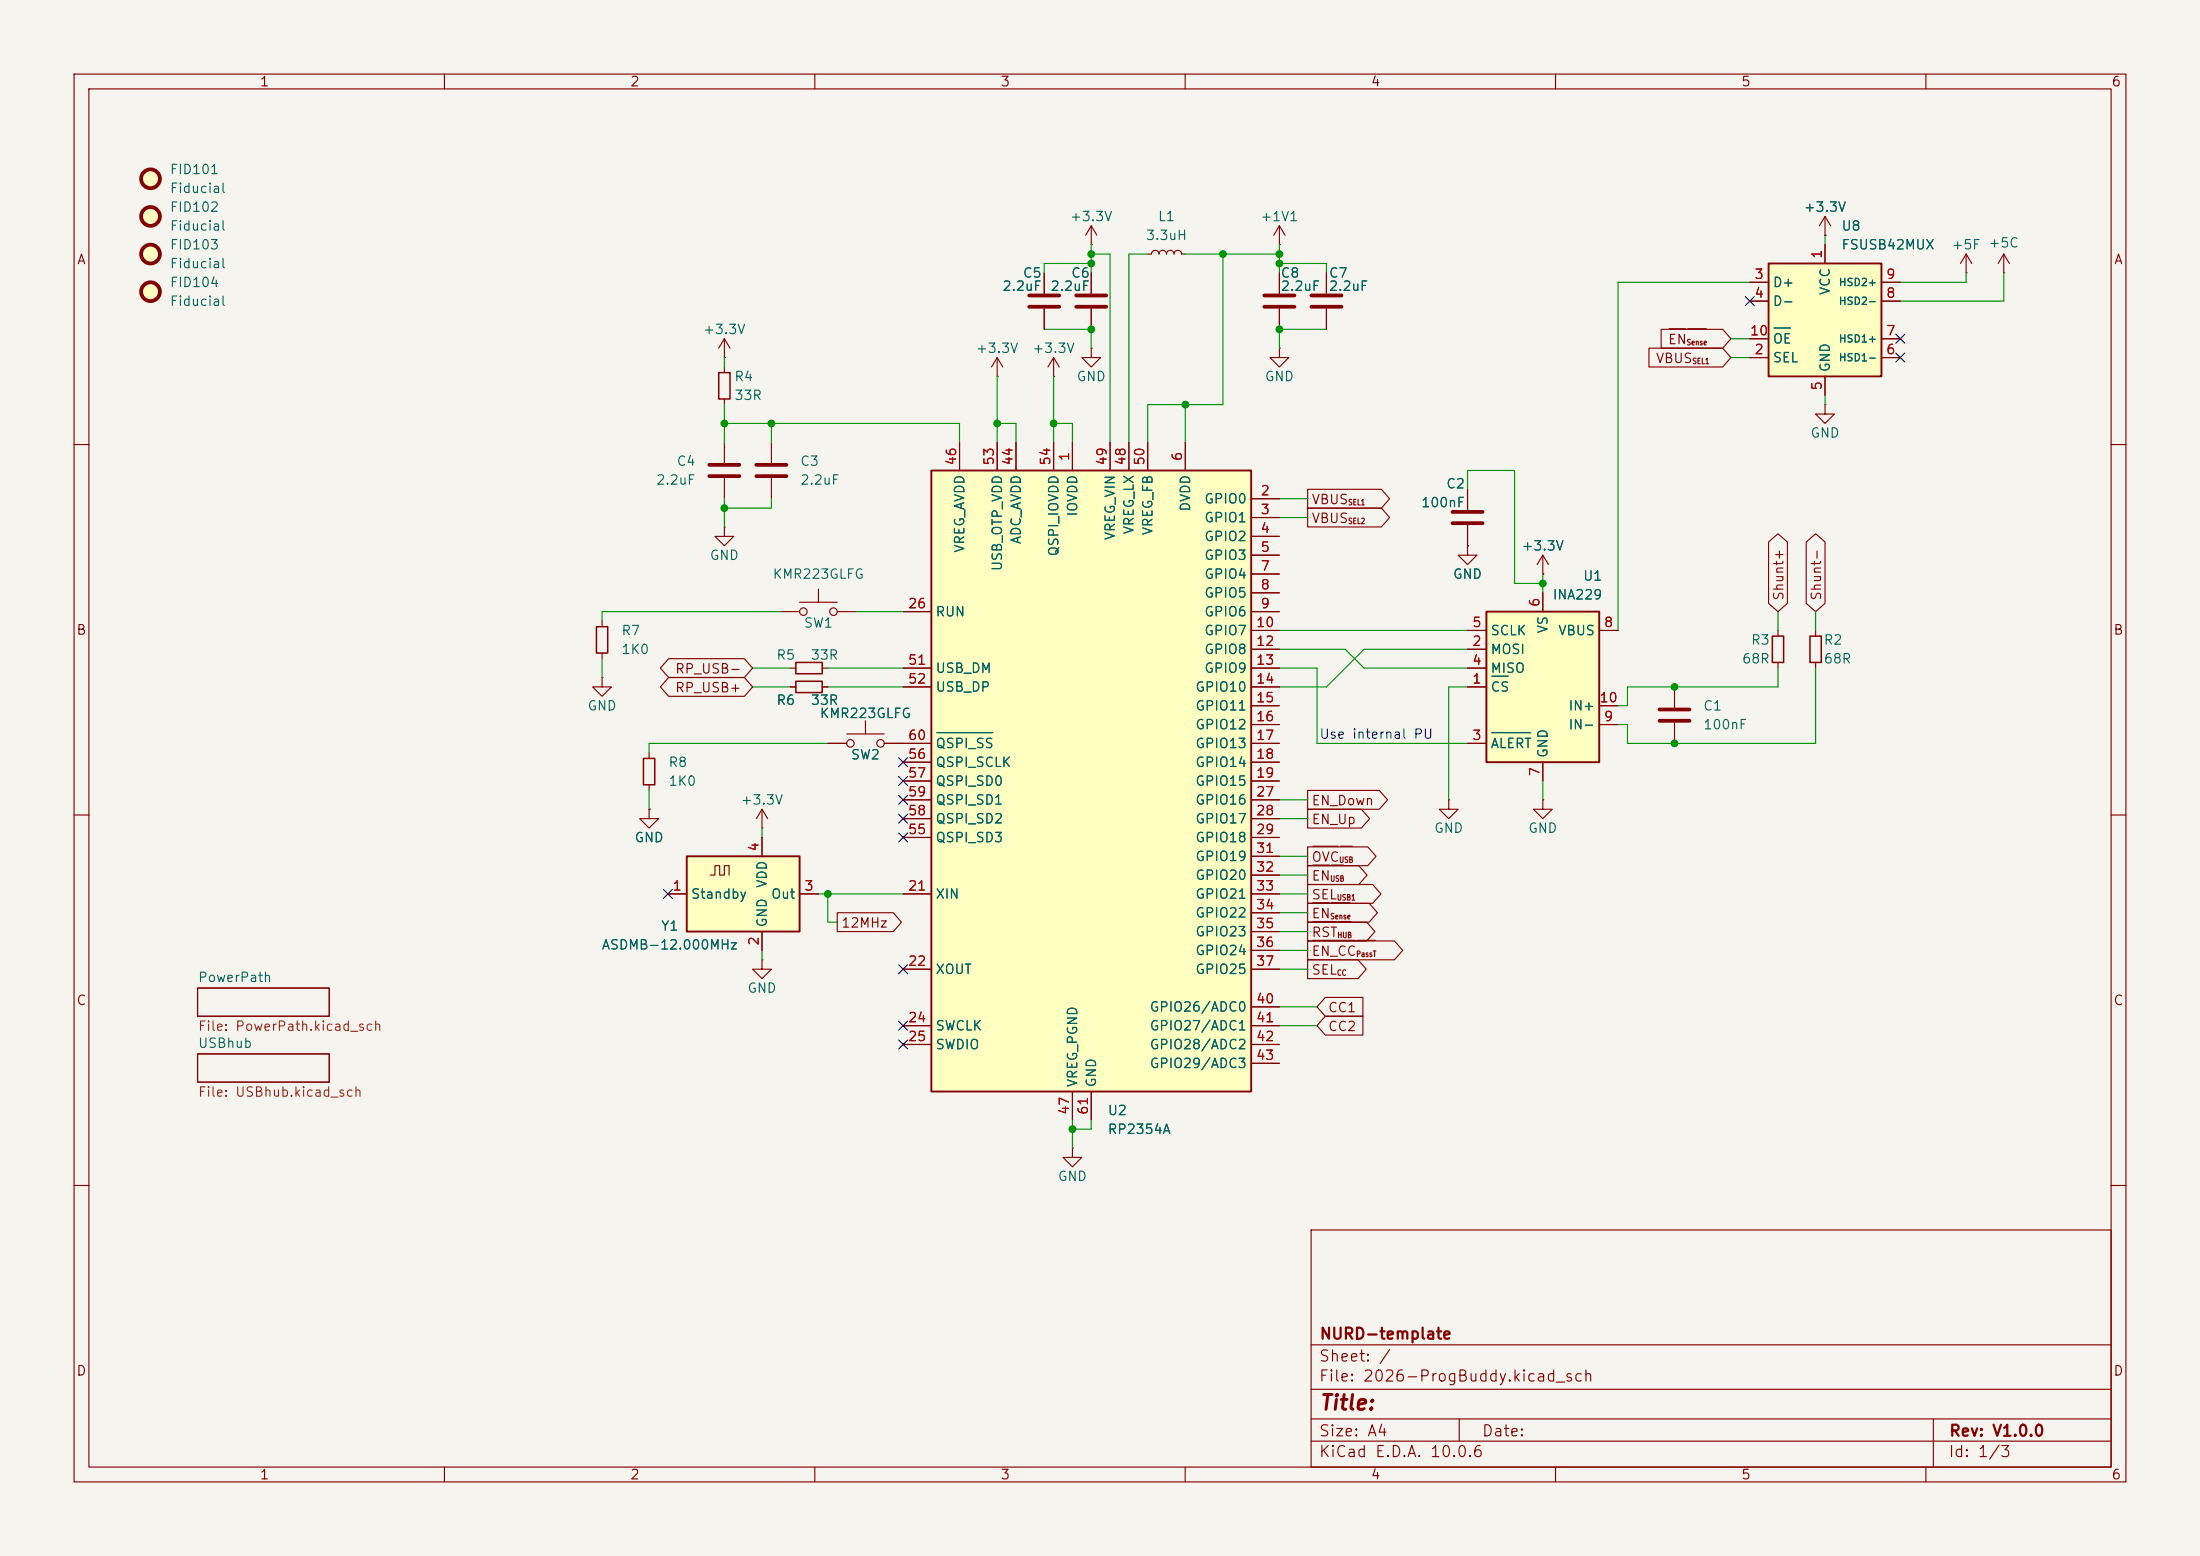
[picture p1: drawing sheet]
<svg xmlns="http://www.w3.org/2000/svg" width="297mm" height="210mm" viewBox="0 0 297 210" stroke-linecap="round" stroke-linejoin="round" font-family="sans-serif">
<path d="M0 0h297v210h-297z" fill="#f5f4ef" stroke="#f5f4ef" stroke-width=".14"/>
<g fill="none" stroke="#840000" stroke-width=".15">
<path d="M10 10h277v190h-277zM12 12h273v186h-273zM60 10v2M110 10v2M160 10v2M210 10v2M260 10v2M141 36.8v2.8M147.3 36.8v2.8M172.7 33h.1M172.7 30.5l-.7 1.3M172.7 30.5l.8 1.3"/>
<path d="M172.7 30.5v2.5M246.4 31.8h.1M246.4 29.2l-.8 1.3M246.4 29.2l.7 1.3M246.4 29.2v2.6M265.4 36.8h.1M265.4 34.3l-.7 1.3M265.4 34.3l.8 1.3M265.4 34.3v2.5M270.5 36.8h.1M270.5 34.3l-.8 1.3M270.5 34.3l.8 1.3"/>
<path d="M270.5 34.3v2.5M141 41.7v2.8M142.2 50.8h.1M142.2 48.3l-.7 1.2M142.2 48.3l.8 1.2M142.2 48.3v2.5M147.3 47v1.3h1.3l-1.3 1.2-1.3-1.2h1.3M147.3 47h.1M147.3 41.7v2.8M246.4 54.6v1.3h1.2l-1.2 1.3-1.3-1.3h1.3M246.4 54.6h.1M10 60h2"/>
<path d="M285 60h2M226.1 92.7v2.8M226.1 97.5v2.8M240 85.1v.8M240 89.4v.8M245.1 85.1v.8M245.1 89.4v.8M10 110h2M285 110h2M26.7 133.4h17.7v3.8h-17.7zM26.7 142.2h17.7v3.9h-17.7zM10 160h2"/>
<path d="M177 166h108v32h-108zM285 160h2M60 198v2M110 198v2M160 198v2M177 194.5h108M177 191.5h108M177 187.5h108M177 181.5h108M197 191.5v3M210 198v2M260 198v2"/>
<path d="M261 191.5v6.5"/>
</g>
<path d="M239.3 85.9h1.5v3.5h-1.5zM244.3 85.9h1.6v3.5h-1.6z" fill="none" stroke="#840000" stroke-width=".2"/>
<path d="M138.9 39.9h4.1M145.3 39.9h4.1M138.9 41.4h4.1M145.3 41.4h4.1M224 95.8h4.1M224 97.3h4.1" fill="none" stroke="#840000" stroke-width=".51"/>
<path d="M200.7 82.6h15.2v20.3h-15.2z" fill="#ffffc2"/>
<path d="M200.7 82.6h15.2v20.3h-15.2z" fill="none" stroke="#840000" stroke-width=".25"/>
<g fill="none" stroke="#840000" stroke-width=".15">
<path d="M147.3 33h.1M147.3 30.5l-.7 1.3M147.3 30.5l.8 1.3M147.3 30.5v2.5M154.9 34.3h.5a.51 .51 0 0 1 .6-.5 .51 .51 0 0 1 .5 .5 .51 .51 0 0 1 .5-.5 .51 .51 0 0 1 .5 .5 .51 .51 0 0 1 .5-.5 .51 .51 0 0 1 .5 .5 .51 .51 0 0 1 .5-.5 .51 .51 0 0 1 .5 .5h.5M134.6 50.8h.1M134.6 48.3l-.7 1.2M134.6 48.3l.8 1.2M134.6 48.3v2.5M198.1 92.7h2.6M198.1 87.6h2.6M198.1 90.2h2.6"/>
<path d="M198.1 85.1h2.6M208.3 80v2.6M215.9 85.1h2.5M215.9 97.8h2.5M215.9 95.3h2.5M198.1 100.3h2.6M208.3 108v1.2h1.2l-1.2 1.3-1.3-1.3h1.3M208.3 108h.1M208.3 102.9v2.5"/>
</g>
<path d="M201.4 91.3h2.2M201.4 98.9h5.2" fill="none" stroke="#006464" stroke-width=".15"/>
<path d="M238.8 35.6h15.2v15.2h-15.2z" fill="#ffffc2"/>
<path d="M238.8 35.6h15.2v15.2h-15.2z" fill="none" stroke="#840000" stroke-width=".25"/>
<g fill="none" stroke="#840000" stroke-width=".15">
<path d="M236.2 38.1h2.6M246.4 33v2.6M254 38.1h2.5M97.8 59.7v2.8M236.2 48.3h2.6M236.2 40.6h2.6M236.2 45.7h2.6M246.4 50.8v2.5M254 48.3h2.5M254 40.6h2.5M254 45.7h2.5M97.8 71.1v1.3h1.3l-1.3 1.3-1.3-1.3h1.3"/>
<path d="M97.8 71.1h.1M97.8 64.5v2.8M110.5 79.5v1.8M81.3 91.4v1.3h1.2l-1.2 1.3-1.3-1.3h1.3M81.3 91.4h.1M105.4 82.6h2.5M107.9 81.3h5.1M113 82.6h2.6"/>
<circle cx="108.5" cy="82.6" r=".51"/>
<circle cx="112.5" cy="82.6" r=".51"/>
</g>
<path d="M239.5 44.3h2.2" fill="none" stroke="#006464" stroke-width=".15"/>
<path d="M95.8 62.7h4M95.8 64.3h4" fill="none" stroke="#840000" stroke-width=".51"/>
<path d="M125.7 63.5h43.2v83.8h-43.2z" fill="#ffffc2"/>
<path d="M125.7 63.5h43.2v83.8h-43.2z" fill="none" stroke="#840000" stroke-width=".25"/>
<g fill="none" stroke="#840000" stroke-width=".15">
<path d="M104.1 59.7v2.8M129.5 59.7v3.8M134.6 59.7v3.8M137.2 59.7v3.8M142.2 59.7v3.8M144.8 59.7v3.8M149.9 59.7v3.8M152.4 59.7v3.8M154.9 59.7v3.8M160 59.7v3.8M104.1 64.5v2.8M168.9 67.3h3.8"/>
<path d="M168.9 69.9h3.8M168.9 72.4h3.8M168.9 74.9h3.8M168.9 77.5h3.8M121.9 82.6h3.8M121.9 90.2h3.8M121.9 92.7h3.8M168.9 80h3.8M168.9 82.6h3.8M168.9 85.1h3.8M168.9 87.6h3.8M168.9 90.2h3.8"/>
<path d="M168.9 92.7h3.8M168.9 95.3h3.8M168.9 97.8h3.8M102.9 111.8h.1M102.9 109.2l-.8 1.3M102.9 109.2l.7 1.3M102.9 109.2v2.6M121.9 100.3h3.8M121.9 102.9h3.8M121.9 105.4h3.8M121.9 108h3.8M121.9 110.5h3.8"/>
<path d="M121.9 113h3.8M168.9 100.3h3.8M168.9 102.9h3.8M168.9 105.4h3.8M168.9 108h3.8M168.9 110.5h3.8M168.9 113h3.8M168.9 115.6h3.8M168.9 118.1h3.8M102.9 129.5v1.3h1.2l-1.2 1.3-1.3-1.3h1.3M102.9 129.5h.1M121.9 120.7h3.8"/>
<path d="M121.9 130.8h3.8M121.9 138.4h3.8M168.9 120.7h3.8M168.9 130.8h3.8M168.9 138.4h3.8M168.9 123.2h3.8M168.9 125.7h3.8M168.9 128.3h3.8M168.9 135.9h3.8M121.9 141h3.8M144.8 147.3v3.8M147.3 147.3v3.8"/>
<path d="M168.9 141h3.8M168.9 143.5h3.8"/>
</g>
<path d="M126.5 98.9h7.5" fill="none" stroke="#006464" stroke-width=".15"/>
<path d="M102.1 62.7h4.1M102.1 64.3h4.1" fill="none" stroke="#840000" stroke-width=".51"/>
<path d="M92.7 115.6h15.2v10.1h-15.2z" fill="#ffffc2"/>
<path d="M92.7 115.6h15.2v10.1h-15.2z" fill="none" stroke="#840000" stroke-width=".25"/>
<g fill="none" stroke="#840000" stroke-width=".15">
<path d="M141 36.8v2.8M147.3 36.8v2.8M172.7 36.8v2.8M179.1 36.8v2.8M236.2 38.1h2.6M246.4 31.8h.1M246.4 33v2.6M254 38.1h2.5M97.8 48.3h.1M97.8 45.7l-.8 1.3M97.8 45.7l.8 1.3M97.8 45.7v2.6"/>
<path d="M97.8 49.5v.8M97.8 53.8v.8M129.5 59.7v3.8M134.6 59.7v3.8M137.2 59.7v3.8M141 41.7v2.8M142.2 59.7v3.8M144.8 59.7v3.8M147.3 41.7v2.8M149.9 59.7v3.8M152.4 59.7v3.8M154.9 59.7v3.8"/>
<path d="M160 59.7v3.8M172.7 47v1.3h-1.3l1.3 1.2 1.3-1.2h-1.3M172.7 47h.1M172.7 41.7v2.8M179.1 41.7v2.8M222.6 47h10l1.1 1.3-1.1 1.2h-10zM224.3 44.4h8.3l1.1 1.3-1.1 1.3h-8.3zM225.3 44.4h2.3M227.8 44.4h2.6M236.2 48.3h2.6M236.2 40.6h2.6M236.2 45.7h2.6"/>
<path d="M246.4 50.8v2.5M254 48.3h2.5M254 40.6h2.5M254 45.7h2.5M168.9 67.3h3.8M168.9 69.9h3.8M168.9 72.4h3.8M168.9 74.9h3.8M168.9 77.5h3.8M176.5 68.6h10l1.1 1.3-1.1 1.2h-10zM176.5 66h10l1.1 1.3-1.1 1.3h-10zM198.1 73.7v1.2h-1.3l1.3 1.3 1.3-1.3h-1.3"/>
<path d="M198.1 73.7h.1M198.1 66v2.8M198.1 70.9v2.8M208.3 77.5h.1M208.3 74.9l-.8 1.3M208.3 74.9l.7 1.3M208.3 74.9v2.6M238.8 73.2l1.2-1.2 1.3 1.2v8.2l-1.3 1.2-1.2-1.2zM243.8 73.2l1.3-1.2 1.3 1.2v8.2l-1.3 1.2-1.3-1.2zM81.3 83.8v.8M81.3 88.1v.8M90.3 88.9h10.2l1.1 1.3-1.1 1.2h-10.2l-1.1-1.2z"/>
<path d="M90.3 91.4h10.2l1.1 1.3-1.1 1.3h-10.2l-1.1-1.3zM106.7 90.2h.7M106.7 92.7h.7M111 90.2h.8M111 92.7h.8M114.3 99.1h5.1M116.8 97.3v1.8M121.9 90.2h3.8M121.9 92.7h3.8M121.9 82.6h3.8M168.9 90.2h3.8M168.9 92.7h3.8"/>
<path d="M168.9 80h3.8M168.9 82.6h3.8M168.9 85.1h3.8M168.9 87.6h3.8M168.9 95.3h3.8M168.9 97.8h3.8M198.1 90.2h2.6M198.1 92.7h2.6M198.1 85.1h2.6M198.1 87.6h2.6M208.3 80v2.6M215.9 85.1h2.5"/>
<path d="M215.9 95.3h2.5M215.9 97.8h2.5M87.6 109.2v1.3h1.3l-1.3 1.3-1.2-1.3h1.2M87.6 109.2h.1M87.6 101.6v.8M87.6 105.9v.8M95.9 118.1h.6v-1.3h.7v1.3h.6v-1.3h.6v1.3M102.9 113v2.6M111.8 100.3h2.5M119.4 100.3h6.3M121.9 102.9h3.8M121.9 105.4h3.8"/>
<path d="M121.9 108h3.8M121.9 110.5h3.8M121.9 113h3.8M168.9 100.3h3.8M168.9 102.9h3.8M168.9 105.4h3.8M168.9 108h3.8M168.9 110.5h3.8M168.9 113h3.8M168.9 115.6h3.8M168.9 118.1h3.8M176.5 109.2h7.3l1.1 1.3-1.1 1.3h-7.3z"/>
<path d="M176.5 114.3h8.2l1.1 1.3-1.1 1.2h-8.2zM176.5 106.7h9.7l1.1 1.3-1.1 1.2h-9.7zM176.5 119.4h8.8l1.1 1.3-1.1 1.2h-8.8zM176.5 116.8h6.9l1.2 1.3-1.2 1.3h-6.9zM177.2 114.2h3.5M177.2 116.8h2.3M179.7 116.8h1.7M180.9 114.2h1.7M195.6 108v1.2h1.2l-1.2 1.3-1.3-1.3h1.3M195.6 108h.1M198.1 100.3h2.6M208.3 102.9v2.5"/>
<path d="M90.2 120.7h2.5M102.9 125.7v2.6M107.9 120.7h2.6M113 123.2h7.6l1.1 1.3-1.1 1.2h-7.6zM121.9 120.7h3.8M121.9 130.8h3.8M121.9 138.4h3.8M168.9 120.7h3.8M168.9 130.8h3.8M168.9 138.4h3.8M168.9 123.2h3.8M168.9 125.7h3.8"/>
<path d="M168.9 128.3h3.8M168.9 135.9h3.8M176.5 129.5h6.8l1.1 1.3-1.1 1.3h-6.8zM176.5 121.9h8.3l1.2 1.3-1.2 1.3h-8.3zM176.5 124.5h8l1.1 1.2-1.1 1.3h-8zM176.5 127h11.8l1.1 1.3-1.1 1.2h-11.8zM177.2 121.8h2.3M177.2 124.4h3.2M177.2 126.9h5.8M178.9 134.6h5.1v2.6h-5.1l-1.1-1.3zM178.9 137.2h5.1v2.5h-5.1l-1.1-1.3zM179.7 121.8h2.5"/>
<path d="M180.7 124.4h1.7M183.2 126.9h2.5M121.9 141h3.8M144.8 154.9v1.3h1.2l-1.2 1.3-1.3-1.3h1.3M144.8 154.9h.1M144.8 147.3v3.8M147.3 147.3v3.8M168.9 141h3.8M168.9 143.5h3.8"/>
<circle cx="114.8" cy="100.3" r=".51"/>
<circle cx="118.9" cy="100.3" r=".51"/>
</g>
<path d="M97 50.3h1.6v3.5h-1.6zM80.5 84.6h1.5v3.5h-1.5zM107.4 89.4h3.6v1.5h-3.6zM107.4 91.9h3.6v1.6h-3.6zM86.9 102.4h1.5v3.5h-1.5z" fill="none" stroke="#840000" stroke-width=".2"/>
<g fill="none" stroke="#840000" stroke-width=".51">
<path d="M170.7 39.9h4.1M177 39.9h4.1M170.7 41.4h4.1M177 41.4h4.1M196.1 69.1h4.1M196.1 70.6h4.1"/>
<circle cx="20.3" cy="24.1" r="1.27"/>
<circle cx="20.3" cy="34.3" r="1.27"/>
<circle cx="20.3" cy="29.2" r="1.27"/>
<circle cx="20.3" cy="39.4" r="1.27"/>
</g>
<g fill="#ffffc2" stroke="#ffffc2" stroke-width=".14">
<circle cx="20.3" cy="29.2" r="1.27"/>
<circle cx="20.3" cy="39.4" r="1.27"/>
<circle cx="20.3" cy="34.3" r="1.27"/>
<circle cx="20.3" cy="24.1" r="1.27"/>
</g>
<g fill="none" stroke="#009600" stroke-width=".15">
<path d="M147.3 34.3h2.6v25.4M147.3 33v3.8M147.3 35.6h-6.3v1.2M154.9 34.3h-2.5v25.4M160 34.3h12.7M165.1 34.3v20.3h-10.2v5.1M172.7 35.6h6.4v1.2M172.7 33v3.8M236.2 38.1h-17.8v47M246.4 31.8v1.2M265.4 36.8v1.3h-8.9M270.5 36.8v3.8h-14"/>
<path d="M97.8 57.2h31.7v2.5M97.8 48.3v1.2M97.8 54.6v5.1M104.1 57.2v2.5M134.6 57.2h2.6v2.5M134.6 50.8v8.9M141 44.5h6.3v2.5M142.2 57.2h2.6v2.5M142.2 50.8v8.9M160 54.6v5.1M179.1 44.5h-6.4v2.5M233.7 45.7h2.5"/>
<path d="M233.7 48.3h2.5M246.4 53.3v1.3M97.8 67.3v3.8M104.1 67.3v1.3h-6.3M172.7 69.9h3.8M172.7 67.3h3.8M198.1 66v-2.5h6.4v15.2h3.8M208.3 77.5v2.5M81.3 88.9v2.5M101.6 92.7h5.1M101.6 90.2h5.1M105.4 82.6h-24.1v1.2"/>
<path d="M111.8 92.7h10.1M111.8 90.2h10.1M115.6 82.6h6.3M172.7 90.2h5.1v10.1h20.3M172.7 87.6h8.9l2.5 2.6h14M172.7 85.1h25.4M198.1 92.7h-2.5v15.3M198.1 87.6h-14l-5 5.1h-6.4M240 90.2v2.5h-20.3v2.6h-1.3M240 82.6v2.5M245.1 90.2v10.1h-25.4v-2.5h-1.3M245.1 82.6v2.5"/>
<path d="M87.6 106.7v2.5M102.9 111.8v1.2M111.8 100.3h-24.2v1.3M172.7 115.6h3.8M172.7 110.5h3.8M172.7 118.1h3.8M172.7 108h3.8M208.3 105.4v2.6M102.9 128.3v1.2M110.5 120.7h11.4M111.8 120.7v3.8h1.2M172.7 130.8h3.8"/>
<path d="M172.7 128.3h3.8M172.7 120.7h3.8M172.7 135.9h5.1M172.7 125.7h3.8M172.7 138.4h5.1M172.7 123.2h3.8M144.8 151.1v3.8M147.3 151.1v1.3h-2.5"/>
</g>
<g fill="none" stroke="#000084" stroke-width=".15">
<path d="M235.6 40l1.2 1.2M236.8 40l-1.2 1.2M255.9 45.1l1.2 1.2M255.9 47.7l1.2 1.2M257.1 45.1l-1.2 1.2M257.1 47.7l-1.2 1.2M121.3 109.9l1.2 1.2M121.3 104.8l1.2 1.2M121.3 107.3l1.2 1.3M121.3 112.4l1.2 1.2M121.3 102.3l1.2 1.2M122.5 109.9l-1.2 1.2"/>
<path d="M122.5 104.8l-1.2 1.2M122.5 107.3l-1.2 1.3M122.5 112.4l-1.2 1.2M122.5 102.3l-1.2 1.2M89.6 120l1.2 1.3M90.8 120l-1.2 1.3M121.3 137.8l1.2 1.2M121.3 130.2l1.2 1.2M122.5 137.8l-1.2 1.2M122.5 130.2l-1.2 1.2M121.3 140.4l1.2 1.2M122.5 140.4l-1.2 1.2"/>
</g>
<path d="M239.5 44.3h2.2M126.5 98.9h7.5M201.4 98.9h5.2M201.4 91.3h2.2" fill="none" stroke="#006464" stroke-width=".15"/>
<g fill="#009600" stroke="#009600" stroke-width=".14">
<circle cx="208.3" cy="78.7" r=".46"/>
<circle cx="172.7" cy="44.5" r=".46"/>
<circle cx="160" cy="54.6" r=".46"/>
<circle cx="142.2" cy="57.2" r=".46"/>
<circle cx="147.3" cy="34.3" r=".46"/>
<circle cx="147.3" cy="35.6" r=".46"/>
<circle cx="147.3" cy="44.5" r=".46"/>
<circle cx="172.7" cy="35.6" r=".46"/>
<circle cx="165.1" cy="34.3" r=".46"/>
<circle cx="172.7" cy="34.3" r=".46"/>
<circle cx="144.8" cy="152.4" r=".46"/>
<circle cx="111.8" cy="120.7" r=".46"/>
<circle cx="97.8" cy="68.6" r=".46"/>
<circle cx="226.1" cy="100.3" r=".46"/>
<circle cx="226.1" cy="92.7" r=".46"/>
<circle cx="104.1" cy="57.2" r=".46"/>
<circle cx="97.8" cy="57.2" r=".46"/>
<circle cx="134.6" cy="57.2" r=".46"/>
</g>
<text font-size="2" fill="#840000" x="178" y="190.8">Title:</text>
<g font-size="1.5" fill="#840000">
<text x="178" y="184.1">Sheet: /</text>
<text x="178" y="181.1">NURD-template</text>
<text x="178" y="186.8">File: 2026-ProgBuddy.kicad_sch</text>
<text x="178" y="197">KiCad E.D.A. 10.0.6</text>
<text x="178" y="194.2">Size: A4</text>
<text x="200" y="194.2">Date:</text>
<text x="263" y="197">Id: 1/3</text>
<text x="263" y="194.2">Rev: V1.0.0</text>
</g>
<g font-size="1.3" fill="#840000">
<text x="35" y="12">1</text>
<text x="85" y="12">2</text>
<text x="135" y="12">3</text>
<text x="185" y="12">4</text>
<text x="235" y="12">5</text>
<text x="285" y="12">6</text>
<text x="10.3" y="36">A</text>
<text x="285.3" y="36">A</text>
<text x="225.1" y="46.8">EN</text>
<text x="223.4" y="49.3">VBUS</text>
<text x="177" y="70.9">VBUS</text>
<text x="177" y="68.4">VBUS</text>
<text x="241.1" y="81.1" transform="rotate(-90 241.1 81.1)">Shunt+</text>
<text x="246.2" y="81.1" transform="rotate(-90 246.2 81.1)">Shunt-</text>
<text x="10.2" y="86">B</text>
<text x="285.2" y="86">B</text>
<text x="91.1" y="91.2">RP_USB-</text>
<text x="91.1" y="93.8">RP_USB+</text>
<text x="177" y="111.5">EN_Up</text>
<text x="177" y="109">EN_Down</text>
<text x="177" y="116.6">OVC</text>
<text x="177" y="119.2">EN</text>
<text x="113.5" y="125.5">12MHz</text>
<text x="177" y="121.7">SEL</text>
<text x="177" y="124.2">EN</text>
<text x="177" y="131.9">SEL</text>
<text x="177" y="126.8">RST</text>
<text x="177" y="129.3">EN_CC</text>
<text x="10.2" y="136">C</text>
<text x="179.2" y="136.9">CC1</text>
<text x="285.2" y="136">C</text>
<text x="179.2" y="139.5">CC2</text>
<text x="10.2" y="186">D</text>
<text x="285.2" y="186">D</text>
<text x="35" y="200">1</text>
<text x="85" y="200">2</text>
<text x="135" y="200">3</text>
<text x="185" y="200">4</text>
<text x="235" y="200">5</text>
<text x="285" y="200">6</text>
</g>
<g font-size="1.3" fill="#006464">
<text x="22.8" y="23.8">FID101</text>
<text x="22.8" y="28.9">FID102</text>
<text x="22.8" y="26.4">Fiducial</text>
<text x="243.4" y="28.9">+3.3V</text>
<text x="22.8" y="31.4">Fiducial</text>
<text x="22.8" y="34">FID103</text>
<text x="144.4" y="30.2">+3.3V</text>
<text x="154.6" y="32.7">3.3uH</text>
<text x="156.2" y="30.2">L1</text>
<text x="170.1" y="30.2">+1V1</text>
<text x="248.5" y="31.4">U8</text>
<text x="248.5" y="34">FSUSB42MUX</text>
<text x="263.4" y="34">+5F</text>
<text x="268.4" y="33.7">+5C</text>
<text x="22.8" y="39.1">FID104</text>
<text x="22.8" y="41.6">Fiducial</text>
<text x="22.8" y="36.5">Fiducial</text>
<text x="135.2" y="39.6">2.2uF</text>
<text x="138" y="37.8">C5</text>
<text x="141.7" y="39.6">2.2uF</text>
<text x="144.5" y="37.8">C6</text>
<text x="172.8" y="37.8">C8</text>
<text x="172.8" y="39.6">2.2uF</text>
<text x="179.3" y="37.8">C7</text>
<text x="179.3" y="39.6">2.2uF</text>
<text x="239.2" y="39.1">D+</text>
<text x="239.2" y="41.6">D-</text>
<text x="247.3" y="39.9" transform="rotate(-90 247.3 39.9)">VCC</text>
<text x="94.8" y="45.4">+3.3V</text>
<text x="131.7" y="48">+3.3V</text>
<text x="139.3" y="48">+3.3V</text>
<text x="239.2" y="46.7">OE</text>
<text x="99" y="51.8">R4</text>
<text x="145.3" y="51.8">GND</text>
<text x="170.7" y="51.8">GND</text>
<text x="239.2" y="49.2">SEL</text>
<text x="247.3" y="50.3" transform="rotate(-90 247.3 50.3)">GND</text>
<text x="99" y="54.3">33R</text>
<text x="244.3" y="59.4">GND</text>
<text x="88.5" y="65.7">2.2uF</text>
<text x="91.3" y="63.2">C4</text>
<text x="107.9" y="63.2">C3</text>
<text x="107.9" y="65.7">2.2uF</text>
<text x="145.7" y="69.8" transform="rotate(-90 145.7 69.8)">IOVDD</text>
<text x="161" y="69.1" transform="rotate(-90 161 69.1)">DVDD</text>
<text x="162.5" y="68.3">GPIO0</text>
<text x="162.5" y="70.8">GPIO1</text>
<text x="191.8" y="68.8">100nF</text>
<text x="195.1" y="66.2">C2</text>
<text x="95.7" y="75.9">GND</text>
<text x="130.5" y="74.7" transform="rotate(-90 130.5 74.7)">VREG_AVDD</text>
<text x="135.6" y="77.2" transform="rotate(-90 135.6 77.2)">USB_OTP_VDD</text>
<text x="138.1" y="73.5" transform="rotate(-90 138.1 73.5)">ADC_AVDD</text>
<text x="143.2" y="75.2" transform="rotate(-90 143.2 75.2)">QSPI_IOVDD</text>
<text x="150.8" y="73" transform="rotate(-90 150.8 73)">VREG_VIN</text>
<text x="153.4" y="72.2" transform="rotate(-90 153.4 72.2)">VREG_LX</text>
<text x="155.9" y="72.3" transform="rotate(-90 155.9 72.3)">VREG_FB</text>
<text x="162.5" y="73.4">GPIO2</text>
<text x="162.5" y="75.9">GPIO3</text>
<text x="205.3" y="74.6">+3.3V</text>
<text x="104.2" y="78.4">KMR223GLFG</text>
<text x="126.2" y="83.5">RUN</text>
<text x="162.5" y="78.4">GPIO4</text>
<text x="162.5" y="81">GPIO5</text>
<text x="162.5" y="83.5">GPIO6</text>
<text x="196.1" y="78.4">GND</text>
<text x="209.5" y="81.2">INA229</text>
<text x="213.6" y="78.7">U1</text>
<text x="83.8" y="86.1">R7</text>
<text x="83.8" y="88.6">1K0</text>
<text x="104.7" y="89.4">R5</text>
<text x="108.4" y="85">SW1</text>
<text x="109.4" y="89.4">33R</text>
<text x="162.5" y="86.1">GPIO7</text>
<text x="162.5" y="88.6">GPIO8</text>
<text x="201.1" y="88.6">MOSI</text>
<text x="201.1" y="86.1">SCLK</text>
<text x="209.2" y="85.6" transform="rotate(-90 209.2 85.6)">VS</text>
<text x="210.3" y="86.1">VBUS</text>
<text x="235.1" y="89.9">68R</text>
<text x="236.3" y="87.3">R3</text>
<text x="246.1" y="87.3">R2</text>
<text x="246.1" y="89.9">68R</text>
<text x="104.7" y="95.5">R6</text>
<text x="109.4" y="95.5">33R</text>
<text x="126.2" y="91.1">USB_DM</text>
<text x="126.2" y="93.7">USB_DP</text>
<text x="161.3" y="93.7">GPIO10</text>
<text x="162.5" y="91.1">GPIO9</text>
<text x="201.1" y="93.7">CS</text>
<text x="201.1" y="91.1">MISO</text>
<text x="79.2" y="96.2">GND</text>
<text x="110.6" y="97.2">KMR223GLFG</text>
<text x="126.2" y="101.3">QSPI_SS</text>
<text x="161.3" y="96.2">GPIO11</text>
<text x="161.3" y="98.8">GPIO12</text>
<text x="161.3" y="101.3">GPIO13</text>
<text x="201.1" y="101.3">ALERT</text>
<text x="211.7" y="98.8">IN-</text>
<text x="211.7" y="96.2">IN+</text>
<text x="229.9" y="96.2">C1</text>
<text x="229.9" y="98.8">100nF</text>
<text x="90.2" y="103.8">R8</text>
<text x="90.2" y="106.4">1K0</text>
<text x="114.8" y="102.8">SW2</text>
<text x="126.2" y="103.8">QSPI_SCLK</text>
<text x="126.2" y="106.4">QSPI_SD0</text>
<text x="161.3" y="103.8">GPIO14</text>
<text x="161.3" y="106.4">GPIO15</text>
<text x="209.2" y="102.4" transform="rotate(-90 209.2 102.4)">GND</text>
<text x="85.6" y="114">GND</text>
<text x="99.9" y="108.9">+3.3V</text>
<text x="126.2" y="114">QSPI_SD3</text>
<text x="126.2" y="111.5">QSPI_SD2</text>
<text x="126.2" y="108.9">QSPI_SD1</text>
<text x="161.3" y="108.9">GPIO16</text>
<text x="161.3" y="111.5">GPIO17</text>
<text x="161.3" y="114">GPIO18</text>
<text x="193.5" y="112.7">GND</text>
<text x="206.2" y="112.7">GND</text>
<text x="103.8" y="119.9" transform="rotate(-90 103.8 119.9)">VDD</text>
<text x="161.3" y="116.5">GPIO19</text>
<text x="161.3" y="119.1">GPIO20</text>
<text x="89.1" y="125.9">Y1</text>
<text x="93.2" y="121.6">Standby</text>
<text x="103.8" y="125.2" transform="rotate(-90 103.8 125.2)">GND</text>
<text x="104" y="121.6">Out</text>
<text x="126.2" y="121.6">XIN</text>
<text x="161.3" y="121.6">GPIO21</text>
<text x="161.3" y="124.2">GPIO22</text>
<text x="81.1" y="128.5">ASDMB-12.000MHz</text>
<text x="126.2" y="131.8">XOUT</text>
<text x="161.3" y="126.7">GPIO23</text>
<text x="161.3" y="129.2">GPIO24</text>
<text x="161.3" y="131.8">GPIO25</text>
<text x="26.6" y="132.9">PowerPath</text>
<text x="100.8" y="134.3">GND</text>
<text x="155.1" y="136.9">GPIO26/ADC0</text>
<text x="26.6" y="141.7">USBhub</text>
<text x="126.2" y="139.4">SWCLK</text>
<text x="126.2" y="141.9">SWDIO</text>
<text x="155.1" y="139.4">GPIO27/ADC1</text>
<text x="155.1" y="141.9">GPIO28/ADC2</text>
<text x="145.7" y="146.8" transform="rotate(-90 145.7 146.8)">VREG_PGND</text>
<text x="148.3" y="146.8" transform="rotate(-90 148.3 146.8)">GND</text>
<text x="155.1" y="144.5">GPIO29/ADC3</text>
<text x="149.4" y="150.8">U2</text>
<text x="149.4" y="153.4">RP2354A</text>
<text x="142.7" y="159.7">GND</text>
</g>
<g font-size="1.3" fill="#a90000">
<text x="246.2" y="35" transform="rotate(-90 246.2 35)">1</text>
<text x="236.8" y="38">3</text>
<text x="236.8" y="40.5">4</text>
<text x="254.5" y="40.5">8</text>
<text x="254.5" y="38">9</text>
<text x="236.2" y="45.6">10</text>
<text x="254.5" y="45.6">7</text>
<text x="236.8" y="48.1">2</text>
<text x="246.2" y="52.8" transform="rotate(-90 246.2 52.8)">5</text>
<text x="254.5" y="48.1">6</text>
<text x="129.4" y="62.9" transform="rotate(-90 129.4 62.9)">46</text>
<text x="134.5" y="62.9" transform="rotate(-90 134.5 62.9)">53</text>
<text x="137" y="62.9" transform="rotate(-90 137 62.9)">44</text>
<text x="142.1" y="62.9" transform="rotate(-90 142.1 62.9)">54</text>
<text x="144.6" y="62.3" transform="rotate(-90 144.6 62.3)">1</text>
<text x="149.7" y="62.9" transform="rotate(-90 149.7 62.9)">49</text>
<text x="152.3" y="62.9" transform="rotate(-90 152.3 62.9)">48</text>
<text x="154.8" y="62.9" transform="rotate(-90 154.8 62.9)">50</text>
<text x="159.9" y="62.3" transform="rotate(-90 159.9 62.3)">6</text>
<text x="170.1" y="67.2">2</text>
<text x="170.1" y="69.7">3</text>
<text x="170.1" y="72.3">4</text>
<text x="170.1" y="74.8">5</text>
<text x="170.1" y="77.3">7</text>
<text x="122.5" y="82.4">26</text>
<text x="170.1" y="79.9">8</text>
<text x="170.1" y="82.4">9</text>
<text x="208.1" y="82" transform="rotate(-90 208.1 82)">6</text>
<text x="169.5" y="85">10</text>
<text x="169.5" y="87.5">12</text>
<text x="198.7" y="87.5">2</text>
<text x="198.7" y="85">5</text>
<text x="216.4" y="85">8</text>
<text x="122.5" y="90">51</text>
<text x="122.5" y="92.6">52</text>
<text x="169.5" y="90">13</text>
<text x="169.5" y="92.6">14</text>
<text x="169.5" y="95.1">15</text>
<text x="198.7" y="92.6">1</text>
<text x="198.7" y="90">4</text>
<text x="215.8" y="95.1">10</text>
<text x="122.5" y="100.2">60</text>
<text x="169.5" y="97.7">16</text>
<text x="169.5" y="100.2">17</text>
<text x="198.7" y="100.2">3</text>
<text x="216.4" y="97.7">9</text>
<text x="122.5" y="102.7">56</text>
<text x="122.5" y="105.3">57</text>
<text x="122.5" y="107.8">59</text>
<text x="169.5" y="102.7">18</text>
<text x="169.5" y="105.3">19</text>
<text x="169.5" y="107.8">27</text>
<text x="208.1" y="104.9" transform="rotate(-90 208.1 104.9)">7</text>
<text x="122.5" y="112.9">55</text>
<text x="122.5" y="110.4">58</text>
<text x="169.5" y="110.4">28</text>
<text x="169.5" y="112.9">29</text>
<text x="102.7" y="115" transform="rotate(-90 102.7 115)">4</text>
<text x="169.5" y="115.4">31</text>
<text x="169.5" y="118">32</text>
<text x="90.7" y="120.5">1</text>
<text x="108.5" y="120.5">3</text>
<text x="122.5" y="120.5">21</text>
<text x="169.5" y="120.5">33</text>
<text x="169.5" y="123.1">34</text>
<text x="169.5" y="125.6">35</text>
<text x="102.7" y="127.7" transform="rotate(-90 102.7 127.7)">2</text>
<text x="122.5" y="130.7">22</text>
<text x="169.5" y="128.1">36</text>
<text x="169.5" y="130.7">37</text>
<text x="169.5" y="135.8">40</text>
<text x="122.5" y="138.3">24</text>
<text x="122.5" y="140.8">25</text>
<text x="169.5" y="138.3">41</text>
<text x="169.5" y="140.8">42</text>
<text x="169.5" y="143.4">43</text>
<text x="144.6" y="150.6" transform="rotate(-90 144.6 150.6)">47</text>
<text x="147.2" y="150.6" transform="rotate(-90 147.2 150.6)">61</text>
</g>
<text font-size="1.3" fill="#0000c2" x="178" y="100">Use internal PU</text>
<g font-size="1.3" fill="#725600">
<text x="26.6" y="139.5">File: PowerPath.kicad_sch</text>
<text x="26.6" y="148.3">File: USBhub.kicad_sch</text>
</g>
<g font-size="1" fill="#006464">
<text x="248.2" y="41.4">HSD2-</text>
<text x="248.2" y="38.8">HSD2+</text>
<text x="248.2" y="46.5">HSD1+</text>
<text x="248.2" y="49">HSD1-</text>
</g>
<g font-size=".8" fill="#840000">
<text x="227.6" y="46.8">Sense</text>
<text x="228.4" y="49.3">SEL1</text>
<text x="181.9" y="70.9">SEL2</text>
<text x="181.9" y="68.4">SEL1</text>
<text x="179.5" y="119.2">USB</text>
<text x="180.7" y="116.6">USB</text>
<text x="179.5" y="124.3">Sense</text>
<text x="180.4" y="121.7">USB1</text>
<text x="180.4" y="131.9">CC</text>
<text x="180.5" y="126.8">HUB</text>
<text x="183" y="129.3">PassT</text>
</g>
</svg>
